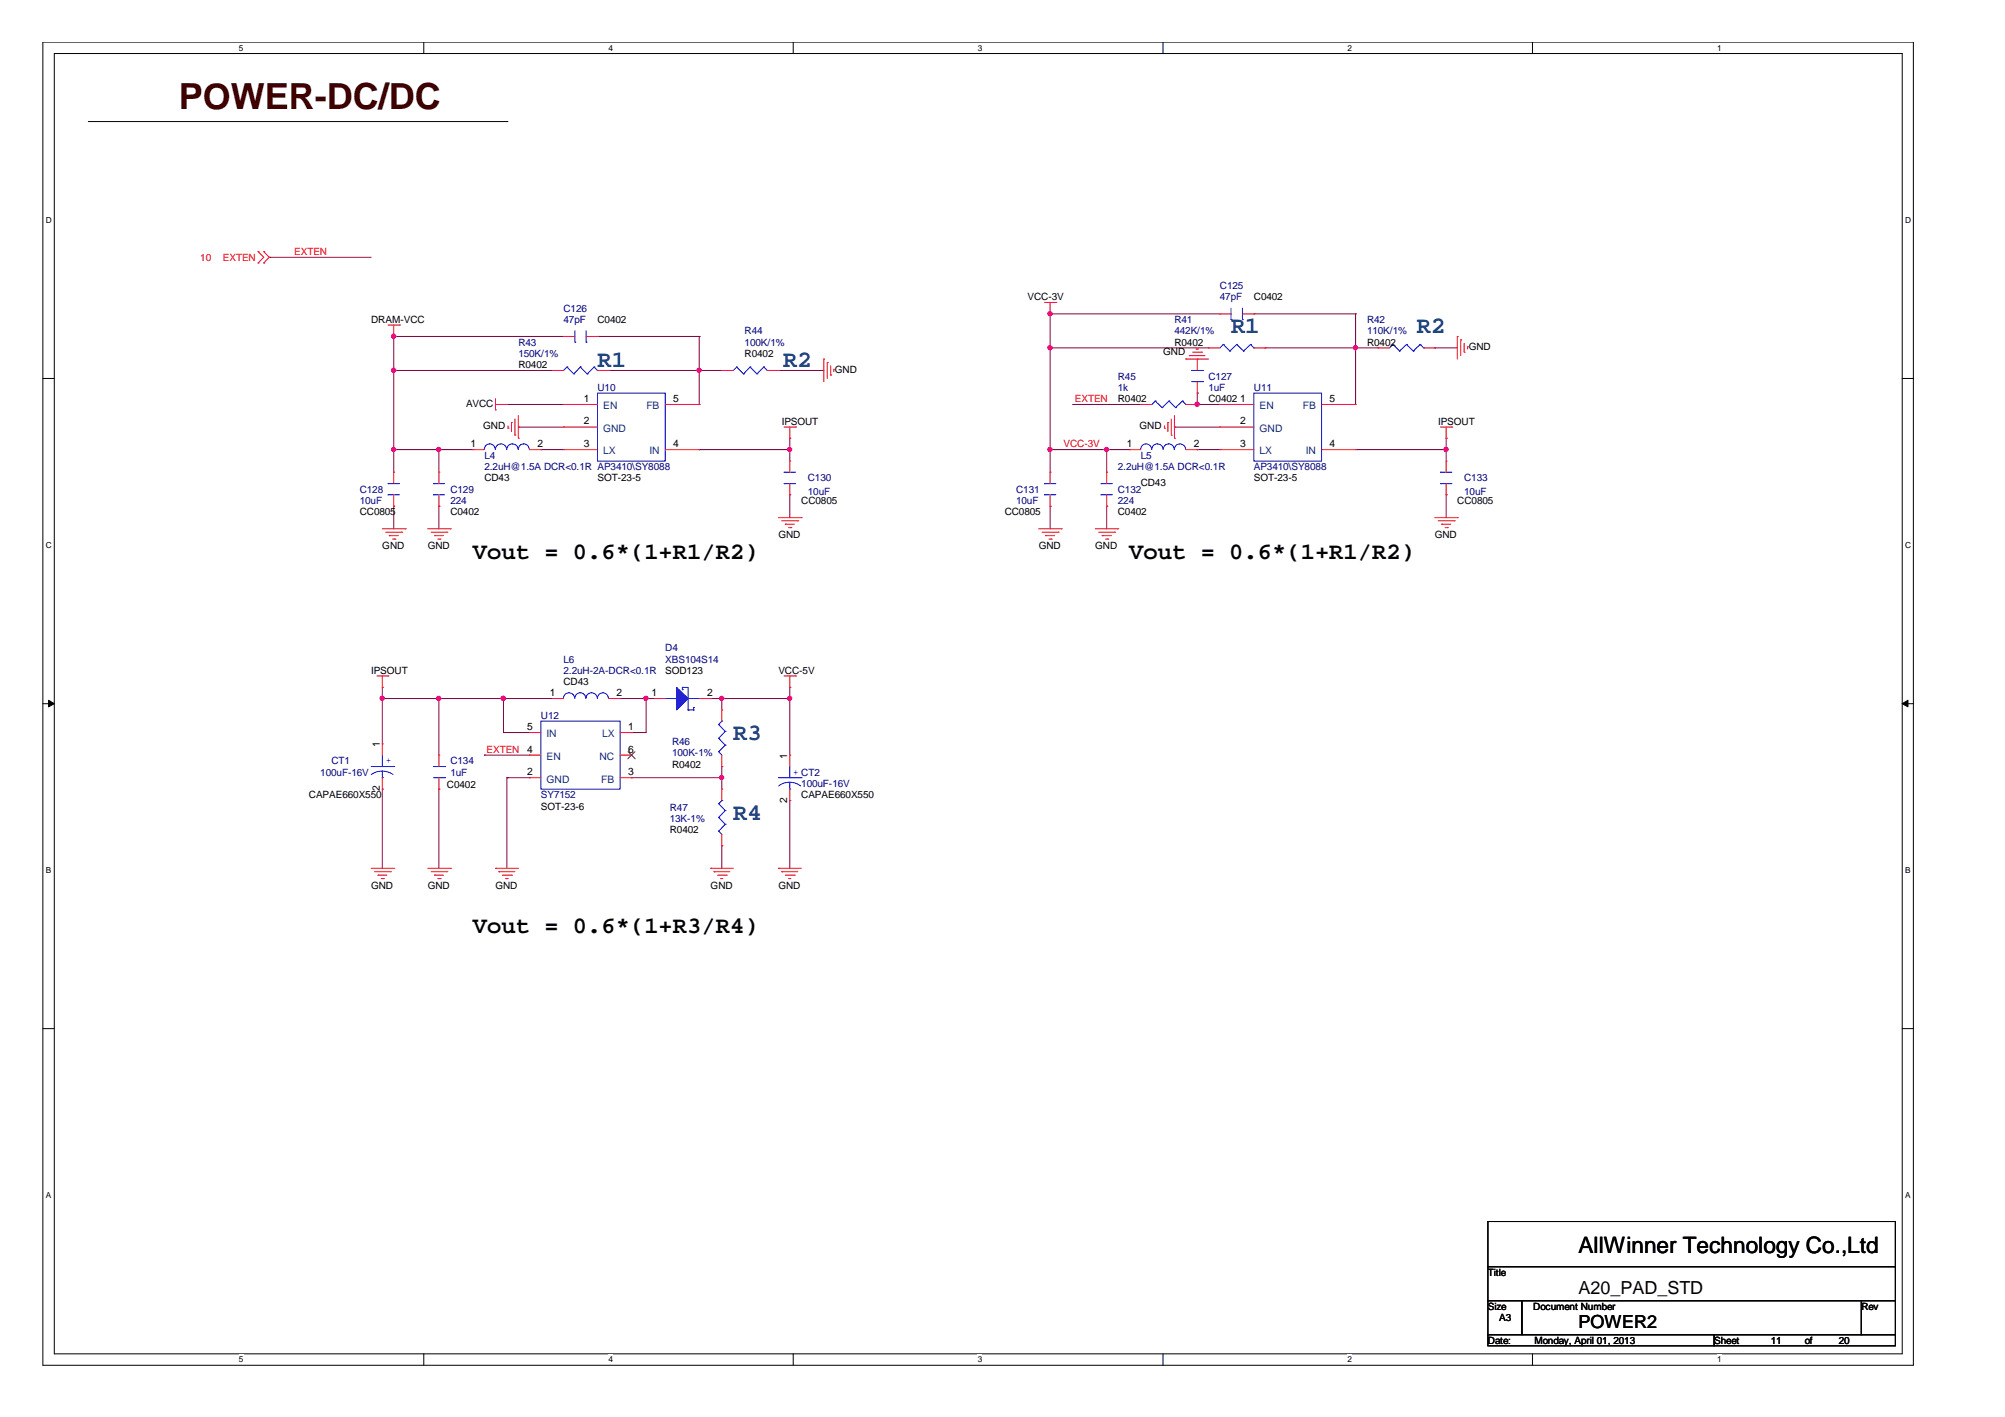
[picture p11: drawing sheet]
<svg xmlns="http://www.w3.org/2000/svg" width="297mm" height="210mm" viewBox="0 0 297 210" stroke-linecap="round" stroke-linejoin="round" font-family="sans-serif">
<path d="M6.3 6.2h277.2v196h-277.2zM8 7.9h273.8v192.6h-273.8z" fill="none" stroke="#000" stroke-width=".15"/>
<g fill="#fff">
<path d="M35.4 6.4h.6v1.4h-.6z"/>
<path d="M35.4 200.7h.6v1.4h-.6z"/>
</g>
<path d="M62.8 6.2v1.7M62.8 200.5v1.7" fill="none" stroke="#000" stroke-width=".15"/>
<g fill="#fff">
<path d="M90.1 6.4h.7v1.4h-.7z"/>
<path d="M90.1 200.7h.7v1.4h-.7z"/>
</g>
<path d="M117.5 6.2v1.7M117.5 200.5v1.7" fill="none" stroke="#000" stroke-width=".15"/>
<g fill="#fff">
<path d="M144.9 6.4h.6v1.4h-.6z"/>
<path d="M144.9 200.7h.6v1.4h-.6z"/>
</g>
<path d="M172.3 6.2v1.7M172.3 200.5v1.7" fill="none" stroke="#000" stroke-width=".15"/>
<g fill="#fff">
<path d="M199.6 6.4h.7v1.4h-.7z"/>
<path d="M199.6 200.7h.7v1.4h-.7z"/>
</g>
<path d="M227 6.2v1.7M227 200.5v1.7" fill="none" stroke="#000" stroke-width=".15"/>
<g fill="#fff">
<path d="M254.4 6.4h.6v1.4h-.6z"/>
<path d="M254.4 200.7h.6v1.4h-.6z"/>
<path d="M6.8 31.9h.8v1.4h-.8z"/>
<path d="M282.2 31.9h.9v1.4h-.9z"/>
<path d="M6.8 80.1h.8v1.4h-.8z"/>
<path d="M282.2 80.1h.9v1.4h-.9z"/>
</g>
<path d="M6.3 56.1h1.7M281.8 56.1h1.7" fill="none" stroke="#000" stroke-width=".15"/>
<g fill="#fff">
<path d="M6.8 128.2h.7v1.4h-.7z"/>
<path d="M282.2 128.2h.8v1.4h-.8z"/>
</g>
<path d="M6.3 104.2h1.7M281.8 104.2h1.7" fill="none" stroke="#000" stroke-width=".15"/>
<g fill="#000" stroke="#000" stroke-width=".15">
<path d="M7.2 103.7l.8 .5-.8 .5z" fill-rule="evenodd"/>
<path d="M281.8 104.2l.9-.5v1z" fill-rule="evenodd"/>
</g>
<g fill="#fff">
<path d="M6.8 176.4h.7v1.4h-.7z"/>
<path d="M282.2 176.4h.8v1.4h-.8z"/>
</g>
<path d="M13.1 18h62M75.1 18h.1M6.3 152.4h1.7M281.8 152.4h1.7M220.4 180.9h60.4v6.7h-60.4zM220.4 187.6h60.4v5.1h-60.4zM220.4 192.7h5.1v5h-5.1zM220.4 197.7h33.6v1.7h-33.6zM225.5 192.7h50.3v5h-50.3zM254 197.7h26.8v1.7h-26.8zM275.8 192.7h5v5h-5z" fill="none" stroke="#000" stroke-width=".15"/>
<g fill="none" stroke="#800040" stroke-width=".15">
<path d="M39.9 38.1h.1M39.9 38.1h15.1M58.3 54.9h.1M58.3 49.8h.1M58.3 49.8v20.1M58.3 54.9h23.5M58.3 49.8h25.2M75.1 59.9h.1M75.1 59.9h8.4M88.5 49.8h.1M88.5 49.8h15.1M90.2 54.9h.1"/>
<path d="M90.2 54.9h16.7M103.6 54.9h.1M103.6 49.8h.1M103.6 49.8v10.1M115.3 54.9h.1M115.3 54.9h6.7M155.6 51.5h.1M155.6 46.5h.1M155.6 46.5v23.4M155.6 51.5h23.4M155.6 46.5h25.1M158.9 59.9h.1"/>
<path d="M158.9 59.9h10.1M177.4 58.2h.1M177.4 58.2v1.7h3.3M180.7 59.9h.1M185.8 46.5h.1M185.8 46.5h15M187.4 51.5h.1M187.4 51.5h16.8M200.8 51.5h.1M200.8 46.5h.1M200.8 46.5v13.4M212.6 51.5h.1"/>
<path d="M212.6 51.5h3.3M58.3 66.6h.1M58.3 75h.1M58.3 66.6h11.8M58.3 75v3.3M65 66.6h.1M65 75h.1M65 66.6v3.3M65 75v3.3M76.8 63.3h.1M76.8 63.3h6.7M80.1 66.6h.1"/>
<path d="M80.1 66.6h3.4M103.6 66.6h.1M103.6 66.6h13.4M117 64.9h.1M117 73.3h.1M117 66.6h.1M117 64.9v3.4M117 73.3v3.4M155.6 66.6h.1M155.6 75h.1M155.6 75v3.3M155.6 66.6h11.7"/>
<path d="M164 66.6h.1M164 75h.1M164 66.6v3.3M164 75v3.3M174 63.3h.1M174 63.3h6.7M177.4 66.6h.1M177.4 66.6h3.3M200.8 66.6h13.4M214.2 66.6h.1M214.2 73.3h.1M214.2 64.9h.1"/>
<path d="M214.2 64.9v3.4M214.2 73.3v3.4M56.6 116.9h.1M56.6 101.8h.1M56.6 103.5h.1M56.6 103.5h25.2M56.6 101.8v8.4M56.6 116.9v11.7M65 103.5h.1M65 116.9h.1M65 103.5v8.4M65 116.9v11.7"/>
<path d="M71.8 111.9h.1M71.8 111.9h6.6M74.6 108.5h.1M74.6 103.5h.1M74.6 108.5h3.8M74.6 103.5v5M75.1 115.2h.1M75.1 115.2v13.4M75.1 115.2h3.3M91.9 103.5h.1M91.9 103.5h5M93.6 108.5h.1"/>
<path d="M93.6 115.2h.1M93.6 115.2h13.3M95.7 103.5h.1M95.7 103.5v5h-2.1M105.3 103.5h.1M105.3 103.5h11.7M106.9 115.2h.1M106.9 103.5h.1M106.9 113.6h.1M106.9 103.5v1.7M106.9 113.6v3.3M117 103.5h.1"/>
<path d="M117 118.6h.1M117 101.8h.1M117 101.8v10.1M117 118.6v10M106.9 125.3h.1M106.9 125.3v3.3"/>
</g>
<g fill="#f0f" stroke="#f0f" stroke-width=".15">
<circle cx="200.8" cy="51.5" r=".32"/>
<circle cx="155.6" cy="46.5" r=".32"/>
<circle cx="155.6" cy="66.6" r=".32"/>
<circle cx="155.6" cy="51.5" r=".32"/>
<circle cx="163.9" cy="66.6" r=".32"/>
<circle cx="214.2" cy="66.6" r=".32"/>
<circle cx="117" cy="103.5" r=".32"/>
<circle cx="74.6" cy="103.5" r=".32"/>
<circle cx="106.9" cy="103.5" r=".32"/>
<circle cx="95.7" cy="103.5" r=".32"/>
<circle cx="65" cy="103.5" r=".32"/>
<circle cx="103.6" cy="54.9" r=".32"/>
<circle cx="58.3" cy="54.9" r=".32"/>
<circle cx="58.3" cy="66.6" r=".32"/>
<circle cx="58.3" cy="49.8" r=".32"/>
<circle cx="65" cy="66.6" r=".32"/>
<circle cx="117" cy="66.6" r=".32"/>
<circle cx="56.6" cy="103.5" r=".32"/>
<circle cx="106.9" cy="115.2" r=".32"/>
<circle cx="177.4" cy="59.9" r=".32"/>
</g>
<g fill="none" stroke="#f00" stroke-width=".15">
<path d="M38.2 39h.1M38.2 37.3h.1M38.2 37.3l.9 .8-.9 .9M39.1 37.3h.1M39.1 39h.1M39.1 37.3l.8 .8-.8 .9M57.5 48.1h1.7M58.3 49.8h.1M58.3 48.1v1.7M59.2 48.1h.1M73.4 59.9h1.7M73.4 59.1v1.6"/>
<path d="M75.1 59.9h.1M81.8 54.9h.1M81.8 54.9h1.7M83.5 59.9h.1M83.5 49.8h.1M83.5 59.9h5M83.5 49.8h1.7M86.8 49.8h1.7M88.5 49.8h.1M88.5 54.9h1.7M90.2 54.9h.1M98.6 59.9h5"/>
<path d="M103.6 59.9h.1M106.9 54.9h.1M106.9 54.9h1.7M113.7 54.9h1.6M115.3 54.9h.1M122 53.2h.1M122 53.2v3.3M122.6 53.7h.1M122.6 53.7v2.4M123.1 55.6h.1M123.1 54.2v1.4M123.5 54.7h.1"/>
<path d="M123.5 54.7v.3M154.7 44.8h1.7M155.6 46.5h.1M155.6 44.8v1.7M156.4 44.8h.1M169 59.9h.1M169 59.9h1.6M175.7 53.2h.1M175.7 59.9h1.7M175.7 53.2h3.3M176.2 52.7h.1M176.2 52.7h2.3"/>
<path d="M176.7 52.2h1.3M177.2 51.7h.1M177.2 51.7h.3M177.4 59.9h.1M177.4 58.2h.1M177.4 53.2h.1M177.4 53.2v1.7M177.4 56.5v1.7M178 52.2h.1M179 51.5h.1M179 51.5h1.7M180.7 59.9h.1"/>
<path d="M180.7 46.5h.1M180.7 59.9h5.1M180.7 46.5h1.7M184.1 46.5h1.7M185.8 46.5h.1M185.8 51.5h1.6M187.4 51.5h.1M195.8 59.9h5M200.8 59.9h.1M204.2 51.5h.1M204.2 51.5h1.7M210.9 51.5h1.7"/>
<path d="M212.6 51.5h.1M215.9 49.8h.1M215.9 49.8v3.4M216.4 50.3h.1M216.4 50.3v2.4M216.9 52.2h.1M216.9 50.9v1.3M217.4 51.4h.1M217.4 51.4v.3M56.6 78.3h3.4M57.1 78.8h2.4M57.7 79.3h.1"/>
<path d="M57.7 79.3h1.3M58.2 79.9h.3M58.3 69.9h.1M58.3 75h.1M58.3 69.9v1.7M58.3 73.3v1.7M58.5 79.9h.1M59.5 78.8h.1M60 78.3h.1M63.4 78.3h3.3M63.9 78.8h2.3M64.4 79.3h.1"/>
<path d="M64.4 79.3h1.3M64.9 79.9h.3M65 69.9h.1M65 75h.1M65 69.9v1.7M65 73.3v1.7M65.2 79.9h.1M66.2 78.8h.1M66.7 78.3h.1M70.1 66.6h.1M70.1 66.6h1.7M73.4 60.7h.1"/>
<path d="M75.3 63.4h.1M75.3 63.1v.3M75.8 62.6h.1M75.8 62.6v1.3M76.3 64.4h.1M76.3 62.1v2.3M76.8 64.9h.1M76.8 61.6v3.3M78.4 66.6h1.7M80.1 66.6h.1M83.5 63.3h.1M83.5 66.6h.1"/>
<path d="M83.5 63.3h5M83.5 66.6h5M98.6 66.6h5M103.6 66.6h.1M115.3 76.7h3.4M115.8 77.1h2.4M116.2 63.3h1.7M116.3 77.7h.1M116.3 77.7h1.4M116.8 78.2h.4M117 64.9h.1M117 68.3h.1"/>
<path d="M117 73.3h.1M117 63.3v1.6M117 68.3v1.6M117 71.6v1.7M117.2 78.2h.1M117.9 63.3h.1M118.2 77.1h.1M118.7 76.7h.1M153.9 78.3h3.3M154.4 78.8h2.4M154.9 79.3h.1M154.9 79.3h1.4"/>
<path d="M155.4 79.9h.3M155.6 69.9h.1M155.6 75h.1M155.6 69.9v1.7M155.6 73.3v1.7M155.7 79.9h.1M156.8 78.8h.1M157.2 78.3h.1M162.3 78.3h3.3M162.8 78.8h2.3M163.3 79.3h.1M163.3 79.3h1.3"/>
<path d="M163.8 79.9h.3M164 69.9h.1M164 75h.1M164 69.9v1.7M164 73.3v1.7M164.1 79.9h.1M165.1 78.8h.1M165.6 78.3h.1M167.3 66.6h.1M167.3 66.6h1.7M172.5 63.4h.1M172.5 63.1v.3"/>
<path d="M173 62.6h.1M173 62.6v1.3M173.5 64.4h.1M173.5 62.1v2.3M174 64.9h.1M174 61.6v3.3M175.7 66.6h1.7M177.4 66.6h.1M180.7 63.3h.1M180.7 66.6h.1M180.7 63.3h5.1M180.7 66.6h5.1"/>
<path d="M195.8 66.6h5M200.8 66.6h.1M212.6 76.7h3.3M213.1 77.1h2.3M213.4 63.3h1.7M213.6 77.7h.1M213.6 77.7h1.3M214.1 78.2h.3M214.2 64.9h.1M214.2 68.3h.1M214.2 73.3h.1M214.2 63.3v1.6"/>
<path d="M214.2 68.3v1.6M214.2 71.6v1.7M214.4 78.2h.1M215.1 63.3h.1M215.4 77.1h.1M215.9 76.7h.1M55.8 100.1h1.7M56.6 101.8h.1M56.6 110.2h.1M56.6 116.9h.1M56.6 100.1v1.7M56.6 110.2v1.7"/>
<path d="M56.6 115.2v1.7M57.5 100.1h.1M65 116.9h.1M65 111.9h.1M65 111.9v1.7M65 115.2v1.7M78.4 111.9h.1M78.4 115.2h.1M78.4 108.5h.1M78.4 111.9h1.7M78.4 115.2h1.7M78.4 108.5h1.7"/>
<path d="M81.8 103.5h.1M81.8 103.5h1.7M90.2 103.5h1.7M91.9 103.5h.1M91.9 111.9h1.7M91.9 115.2h1.7M91.9 108.5h1.7M93.6 111.9h.1M93.6 108.5h.1M93.6 115.2h.1M96.9 103.5h.1M96.9 103.5h1.7"/>
<path d="M103.6 103.5h1.7M105.3 103.5h.1M106.9 113.6h.1M106.9 105.2h.1M106.9 116.9h.1M106.9 105.2v1.6M106.9 111.9v1.7M106.9 116.9v1.7M116.2 100.1h1.7M117 101.8h.1M117 111.9h.1M117 118.6h.1"/>
<path d="M117 100.1v1.7M117 111.9v1.7M117 116.9v1.7M117.9 100.1h.1M55 128.6h3.3M55.5 129.1h2.3M56 129.6h.1M56 129.6h1.3M56.5 130.1h.3M56.8 130.1h.1M57.8 129.1h.1M58.3 128.6h.1"/>
<path d="M63.4 128.6h3.3M63.9 129.1h2.3M64.4 129.6h.1M64.4 129.6h1.3M64.9 130.1h.3M65.2 130.1h.1M66.2 129.1h.1M66.7 128.6h.1M73.4 128.6h.1M73.4 128.6h3.4M73.9 129.1h.1M73.9 129.1h2.4"/>
<path d="M74.4 129.6h1.4M74.9 130.1h.1M74.9 130.1h.4M75.8 129.6h.1M105.3 128.6h.1M105.3 128.6h3.3M105.8 129.1h.1M105.8 129.1h2.3M106.3 129.6h1.3M106.8 130.1h.1M106.8 130.1h.3M106.9 125.3h.1"/>
<path d="M106.9 123.6v1.7M107.6 129.6h.1M115.3 128.6h.1M115.3 128.6h3.4M115.8 129.1h.1M115.8 129.1h2.4M116.3 129.6h1.4M116.8 130.1h.1M116.8 130.1h.4M117.7 129.6h.1"/>
</g>
<g fill="none" stroke="#00f" stroke-width=".15">
<path d="M84 54.4h.1M84 54.4l-.5 .5M84 54.4l1 1M85 55.4h.1M85.2 50.7h.1M85.2 49v1.7M86 54.4h.1M86 54.4l-1 1M86 54.4l1 1M86.8 50.7h.1M86.8 49v1.7M87 55.4h.1"/>
<path d="M88 54.4h.1M88 54.4l-1 1M88 54.4l.5 .5M88.5 58.2h10.1v10.1h-10.1zM88.5 54.9h.1M109.1 54.4h.1M109.1 54.4l-.5 .5M109.1 54.4l1.1 1M110.2 55.4h.1M111.1 54.4h.1M111.1 54.4l-.9 1M111.1 54.4l1 1"/>
<path d="M112.1 55.4h.1M113.2 54.4h.1M113.2 54.4l-1.1 1M113.2 54.4l.5 .5M113.7 54.9h.1M171.2 59.4h.1M171.2 59.4l-.6 .5M171.2 59.4l1 1M173.2 59.4h.1M173.2 59.4l-1 1M173.2 59.4l1 1M175.2 59.4h.1"/>
<path d="M175.2 59.4l-1 1M175.2 59.4l.5 .5M175.7 59.9h.1M176.5 56.5h1.7M176.5 54.9h1.7M178.2 56.5h.1M178.2 54.9h.1M181.2 51h.1M181.2 51l-.5 .5M181.2 51l1 1M182.2 52h.1M182.4 47.3h.1"/>
<path d="M182.4 45.6v1.7M183.2 51h.1M183.2 51l-1 1M183.2 51l1 1M184.1 47.3h.1M184.1 45.6v1.7M184.2 52h.1M185.3 51h.1M185.3 51l-1.1 1M185.3 51l.5 .5M185.8 58.2h10v10.1h-10zM185.8 51.5h.1"/>
<path d="M206.4 51h.1M206.4 51l-.5 .5M206.4 51l.9 1M207.3 52h.1M208.4 51h.1M208.4 51l-1.1 1M208.4 51l1 1M209.4 52h.1M210.4 51h.1M210.4 51l-1 1M210.4 51l.5 .5M210.9 51.5h.1"/>
<path d="M57.5 71.6h.1M57.5 73.3h.1M57.5 71.6h1.7M57.5 73.3h1.7M64.2 71.6h.1M64.2 73.3h.1M64.2 71.6h1.7M64.2 73.3h1.7M71.8 66.6a.8 .8 0 0 1 .8-.8 .8 .8 0 0 1 .8 .8M73.4 66.6a.83 .83 0 0 1 .8-.8 .83 .83 0 0 1 .9 .8M75.1 66.6a.83 .83 0 0 1 .8-.8 .83 .83 0 0 1 .9 .8M76.8 66.6a.8 .8 0 0 1 .8-.8 .8 .8 0 0 1 .8 .8"/>
<path d="M116.2 69.9h.1M116.2 71.6h.1M116.2 71.6h1.7M116.2 69.9h1.7M154.7 71.6h.1M154.7 73.3h.1M154.7 71.6h1.7M154.7 73.3h1.7M163.1 71.6h.1M163.1 73.3h.1M163.1 71.6h1.7M163.1 73.3h1.7"/>
<path d="M169 66.6a.8 .8 0 0 1 .8-.8 .8 .8 0 0 1 .8 .8M170.6 66.6a.83 .83 0 0 1 .9-.8 .83 .83 0 0 1 .8 .8M172.2 60.4h.1M172.3 66.6a.8 .8 0 0 1 .8-.8 .8 .8 0 0 1 .8 .8M174 66.6a.83 .83 0 0 1 .8-.8 .83 .83 0 0 1 .8 .8M174.2 60.4h.1M213.4 69.9h.1M213.4 71.6h.1M213.4 71.6h1.7M213.4 69.9h1.7M55 114.7a2.69 2.69 0 0 1 1.6-.5 2.79 2.79 0 0 1 1.7 .5M55 113.6h3.3"/>
<path d="M56.6 115.2h.1M56.6 113.6h.1M56.6 111.9v1.7M56.6 114.2v1M58.3 113.6h.1M64.2 115.2h1.7M64.2 113.6h1.7M65.9 115.2h.1M65.9 113.6h.1M80.1 106.8h11.8v10.1h-11.8zM83.5 103.4a.83 .83 0 0 1 .8-.8 .83 .83 0 0 1 .8 .8M85.2 103.4a.8 .8 0 0 1 .8-.8 .8 .8 0 0 1 .8 .8"/>
<path d="M86.8 103.4a.83 .83 0 0 1 .9-.8 .83 .83 0 0 1 .8 .8M88.5 103.4a.8 .8 0 0 1 .8-.8 .8 .8 0 0 1 .8 .8M98.6 103.5h1.6M100.2 103.5h.1M101.1 101.8h.1M101.1 102.2h.1M101.1 101.8h.8v3.4M101.1 101.8v.4M101.9 105.2h.1M101.9 103.5h1.7M101.9 105.2h.8M102.7 105.2h.1"/>
<path d="M102.7 104.8h.1M102.7 104.8v.4M103.6 103.5h.1M106.5 111.4h.1M106.5 109.4h.1M106.5 107.3h.1M106.5 119.1h.1M106.5 111.4l.4 .5M106.5 109.4l.9 1M106.5 107.3l.9 1M106.5 119.1l.9 1M106.9 106.8h.1"/>
<path d="M106.9 118.6h.1M106.9 106.8l-.4 .5M106.9 118.6l-.4 .5M107.4 110.4h.1M107.4 108.3h.1M107.4 110.4l-.9 1M107.4 108.3l-.9 1.1M115.3 115.2h3.4M115.4 116.4a2.69 2.69 0 0 1 3.2 0M117 116.9h.1M117 115.2h.1M117 113.6v1.6"/>
<path d="M117 115.9v1M118.7 115.2h.1M106.5 123.1h.1M106.5 121.1h.1M106.5 123.1l.4 .5M106.5 121.1l.9 1M107.4 122.1h.1M107.4 120.1h.1M107.4 122.1l-.9 1M107.4 120.1l-.9 1"/>
</g>
<path d="M93 111.4l1.1 1M94.1 111.4l-1.1 1" fill="none" stroke="#804000" stroke-width=".15"/>
<path d="M100.2 101.8l1.7 1.7-1.7 1.7z" fill-rule="evenodd" fill="#00f" stroke="#00f" stroke-width=".15"/>
<text font-size="5.3" fill="#400000" x="26.5" y="16.2">POWER-DC/DC</text>
<g font-size="3.5" fill="#004080">
<text x="182.4" y="49.3">R1</text>
<text x="209.9" y="49.3">R2</text>
<text x="88.5" y="54.4">R1</text>
<text x="116" y="54.4">R2</text>
<text x="108.6" y="109.7">R3</text>
<text x="108.6" y="121.4">R4</text>
</g>
<g font-size="3.5">
<text x="70.1" y="82.9">Vout = 0.6*(1+R1/R2)</text>
<text x="167.3" y="82.9">Vout = 0.6*(1+R1/R2)</text>
<text x="70.1" y="138.2">Vout = 0.6*(1+R3/R4)</text>
</g>
<text font-size="3.3" x="233.8" y="185.6">AllWinner Technology Co.,Ltd</text>
<g font-size="2.7">
<text x="233.8" y="191.7">A20_PAD_STD</text>
<text x="233.8" y="196.8">POWER2</text>
</g>
<g font-size="1.5" fill="#f00">
<text x="29.7" y="38.6">10</text>
<text x="33" y="38.6">EXTEN</text>
<text x="43.6" y="37.8">EXTEN</text>
<text x="159.3" y="59.6">EXTEN</text>
<text x="157.6" y="66.3">VCC-3V</text>
<text x="72.1" y="111.5">EXTEN</text>
</g>
<g font-size="1.5">
<text x="55" y="47.9">DRAM-VCC</text>
<text x="88.5" y="47.9">C0402</text>
<text x="152.2" y="44.5">VCC-3V</text>
<text x="185.8" y="44.5">C0402</text>
<text x="110.3" y="52.9">R0402</text>
<text x="172.3" y="52.5">GND</text>
<text x="174" y="51.2">R0402</text>
<text x="202.5" y="51.2">R0402</text>
<text x="217.6" y="51.9">GND</text>
<text x="76.8" y="54.5">R0402</text>
<text x="86.5" y="59.5">1</text>
<text x="99.7" y="59.5">5</text>
<text x="123.7" y="55.2">GND</text>
<text x="165.6" y="59.6">R0402</text>
<text x="179" y="59.6">C0402</text>
<text x="183.7" y="59.5">1</text>
<text x="197" y="59.5">5</text>
<text x="69" y="60.3">AVCC</text>
<text x="71.6" y="63.6">GND</text>
<text x="86.5" y="62.9">2</text>
<text x="115.8" y="62.9">IPSOUT</text>
<text x="168.8" y="63.6">GND</text>
<text x="183.7" y="62.9">2</text>
<text x="213.1" y="62.9">IPSOUT</text>
<text x="69.7" y="66.2">1</text>
<text x="71.8" y="71.3">CD43</text>
<text x="79.6" y="66.2">2</text>
<text x="86.5" y="66.2">3</text>
<text x="88.5" y="71.3">SOT-23-5</text>
<text x="99.7" y="66.2">4</text>
<text x="167" y="66.2">1</text>
<text x="169" y="72">CD43</text>
<text x="176.9" y="66.2">2</text>
<text x="183.7" y="66.2">3</text>
<text x="185.8" y="71.3">SOT-23-5</text>
<text x="197" y="66.2">4</text>
<text x="53.3" y="76.3">CC0805</text>
<text x="66.7" y="76.3">C0402</text>
<text x="118.7" y="74.6">CC0805</text>
<text x="148.8" y="76.3">CC0805</text>
<text x="165.6" y="76.3">C0402</text>
<text x="215.9" y="74.6">CC0805</text>
<text x="56.6" y="81.4">GND</text>
<text x="63.4" y="81.4">GND</text>
<text x="115.3" y="79.7">GND</text>
<text x="153.9" y="81.4">GND</text>
<text x="162.3" y="81.4">GND</text>
<text x="212.6" y="79.7">GND</text>
<text x="55" y="99.8">IPSOUT</text>
<text x="83.5" y="101.5">CD43</text>
<text x="98.6" y="99.8">SOD123</text>
<text x="115.3" y="99.8">VCC-5V</text>
<text x="81.4" y="103.1">1</text>
<text x="91.4" y="103.1">2</text>
<text x="96.5" y="103.1">1</text>
<text x="104.8" y="103.1">2</text>
<text x="56.3" y="110.7" transform="rotate(-90 56.3 110.7)">1</text>
<text x="78.1" y="111.5">4</text>
<text x="78.1" y="108.1">5</text>
<text x="93" y="111.5">6</text>
<text x="93" y="108.1">1</text>
<text x="99.6" y="113.7">R0402</text>
<text x="116.6" y="112.4" transform="rotate(-90 116.6 112.4)">1</text>
<text x="45.8" y="118.3">CAPAE660X550</text>
<text x="56.3" y="117.2" transform="rotate(-90 56.3 117.2)">2</text>
<text x="66.2" y="116.7">C0402</text>
<text x="78.1" y="114.8">2</text>
<text x="80.1" y="119.9">SOT-23-6</text>
<text x="93" y="114.8">3</text>
<text x="116.6" y="118.9" transform="rotate(-90 116.6 118.9)">2</text>
<text x="118.7" y="118.3">CAPAE660X550</text>
<text x="99.2" y="123.5">R0402</text>
<text x="55" y="131.7">GND</text>
<text x="63.4" y="131.7">GND</text>
<text x="73.4" y="131.7">GND</text>
<text x="105.3" y="131.7">GND</text>
<text x="115.3" y="131.7">GND</text>
<text x="220.4" y="189">Title</text>
<text x="220.4" y="194">Size</text>
<text x="222.1" y="195.7">A3</text>
<text x="227.2" y="194">Document Number</text>
<text x="275.8" y="194">Rev</text>
<text x="220.4" y="199.1">Date:</text>
<text x="227.3" y="199.1">Monday, April 01, 2013</text>
<text x="254" y="199.1">Sheet</text>
<text x="262.3" y="199.1">11</text>
<text x="267.4" y="199.1">of</text>
<text x="272.4" y="199.1">20</text>
</g>
<g font-size="1.5" fill="#000080">
<text x="83.5" y="46.2">C126</text>
<text x="83.5" y="47.9">47pF</text>
<text x="174" y="47.9">R41</text>
<text x="180.7" y="42.8">C125</text>
<text x="180.7" y="44.5">47pF</text>
<text x="202.5" y="47.9">R42</text>
<text x="76.8" y="51.2">R43</text>
<text x="76.8" y="52.9">150K/1%</text>
<text x="110.3" y="49.5">R44</text>
<text x="110.3" y="51.2">100K/1%</text>
<text x="174" y="49.5">442K/1%</text>
<text x="202.5" y="49.5">110K/1%</text>
<text x="88.5" y="57.9">U10</text>
<text x="165.6" y="56.2">R45</text>
<text x="165.6" y="57.9">1k</text>
<text x="179" y="56.2">C127</text>
<text x="179" y="57.9">1uF</text>
<text x="185.8" y="57.9">U11</text>
<text x="71.8" y="68">L4</text>
<text x="71.8" y="69.7">2.2uH@1.5A DCR&lt;0.1R AP3410\SY8088</text>
<text x="119.7" y="71.3">C130</text>
<text x="165.6" y="69.7">2.2uH@1.5A DCR&lt;0.1R</text>
<text x="169" y="68">L5</text>
<text x="185.8" y="69.7">AP3410\SY8088</text>
<text x="216.9" y="71.3">C133</text>
<text x="53.3" y="73">C128</text>
<text x="53.3" y="74.6">10uF</text>
<text x="66.7" y="73">C129</text>
<text x="66.7" y="74.6">224</text>
<text x="119.7" y="73.3">10uF</text>
<text x="150.5" y="73">C131</text>
<text x="150.5" y="74.6">10uF</text>
<text x="165.6" y="73">C132</text>
<text x="165.6" y="74.6">224</text>
<text x="216.9" y="73.3">10uF</text>
<text x="83.5" y="98.1">L6</text>
<text x="83.5" y="99.8">2.2uH-2A-DCR&lt;0.1R</text>
<text x="98.6" y="96.4">D4</text>
<text x="98.6" y="98.1">XBS104S14</text>
<text x="80.1" y="106.5">U12</text>
<text x="49.1" y="113.2">CT1</text>
<text x="66.7" y="113.2">C134</text>
<text x="99.6" y="110.4">R46</text>
<text x="99.6" y="112">100K-1%</text>
<text x="47.5" y="114.9">100uF-16V</text>
<text x="66.7" y="114.9">1uF</text>
<text x="80.1" y="118.3">SY7152</text>
<text x="118.7" y="116.6">100uF-16V</text>
<text x="99.2" y="120.1">R47</text>
<text x="99.2" y="121.8">13K-1%</text>
</g>
<g font-size="1.5" fill="#004080">
<text x="89.4" y="60.6">EN</text>
<text x="89.4" y="64">GND</text>
<text x="95.8" y="60.6">FB</text>
<text x="186.6" y="60.6">EN</text>
<text x="186.6" y="64">GND</text>
<text x="193" y="60.6">FB</text>
<text x="89.4" y="67.3">LX</text>
<text x="96.2" y="67.3">IN</text>
<text x="186.6" y="67.3">LX</text>
<text x="193.5" y="67.3">IN</text>
<text x="81" y="112.6">EN</text>
<text x="81" y="109.2">IN</text>
<text x="88.8" y="112.6">NC</text>
<text x="89.2" y="109.2">LX</text>
<text x="81" y="115.9">GND</text>
<text x="89.1" y="115.9">FB</text>
</g>
<g font-size="1.5" fill="#00f">
<text x="57.1" y="113.1">+</text>
<text x="117.5" y="114.8">+ CT2</text>
</g>
<g font-size="1.2">
<text x="35.4" y="7.5">5</text>
<text x="90.1" y="7.5">4</text>
<text x="144.9" y="7.5">3</text>
<text x="199.6" y="7.5">2</text>
<text x="254.4" y="7.5">1</text>
<text x="6.8" y="33.1">D</text>
<text x="282.2" y="33.1">D</text>
<text x="6.8" y="81.2">C</text>
<text x="282.2" y="81.2">C</text>
<text x="6.8" y="129.4">B</text>
<text x="282.2" y="129.4">B</text>
<text x="6.8" y="177.5">A</text>
<text x="282.2" y="177.5">A</text>
<text x="35.4" y="201.8">5</text>
<text x="90.1" y="201.8">4</text>
<text x="144.9" y="201.8">3</text>
<text x="199.6" y="201.8">2</text>
<text x="254.4" y="201.8">1</text>
</g>
</svg>
